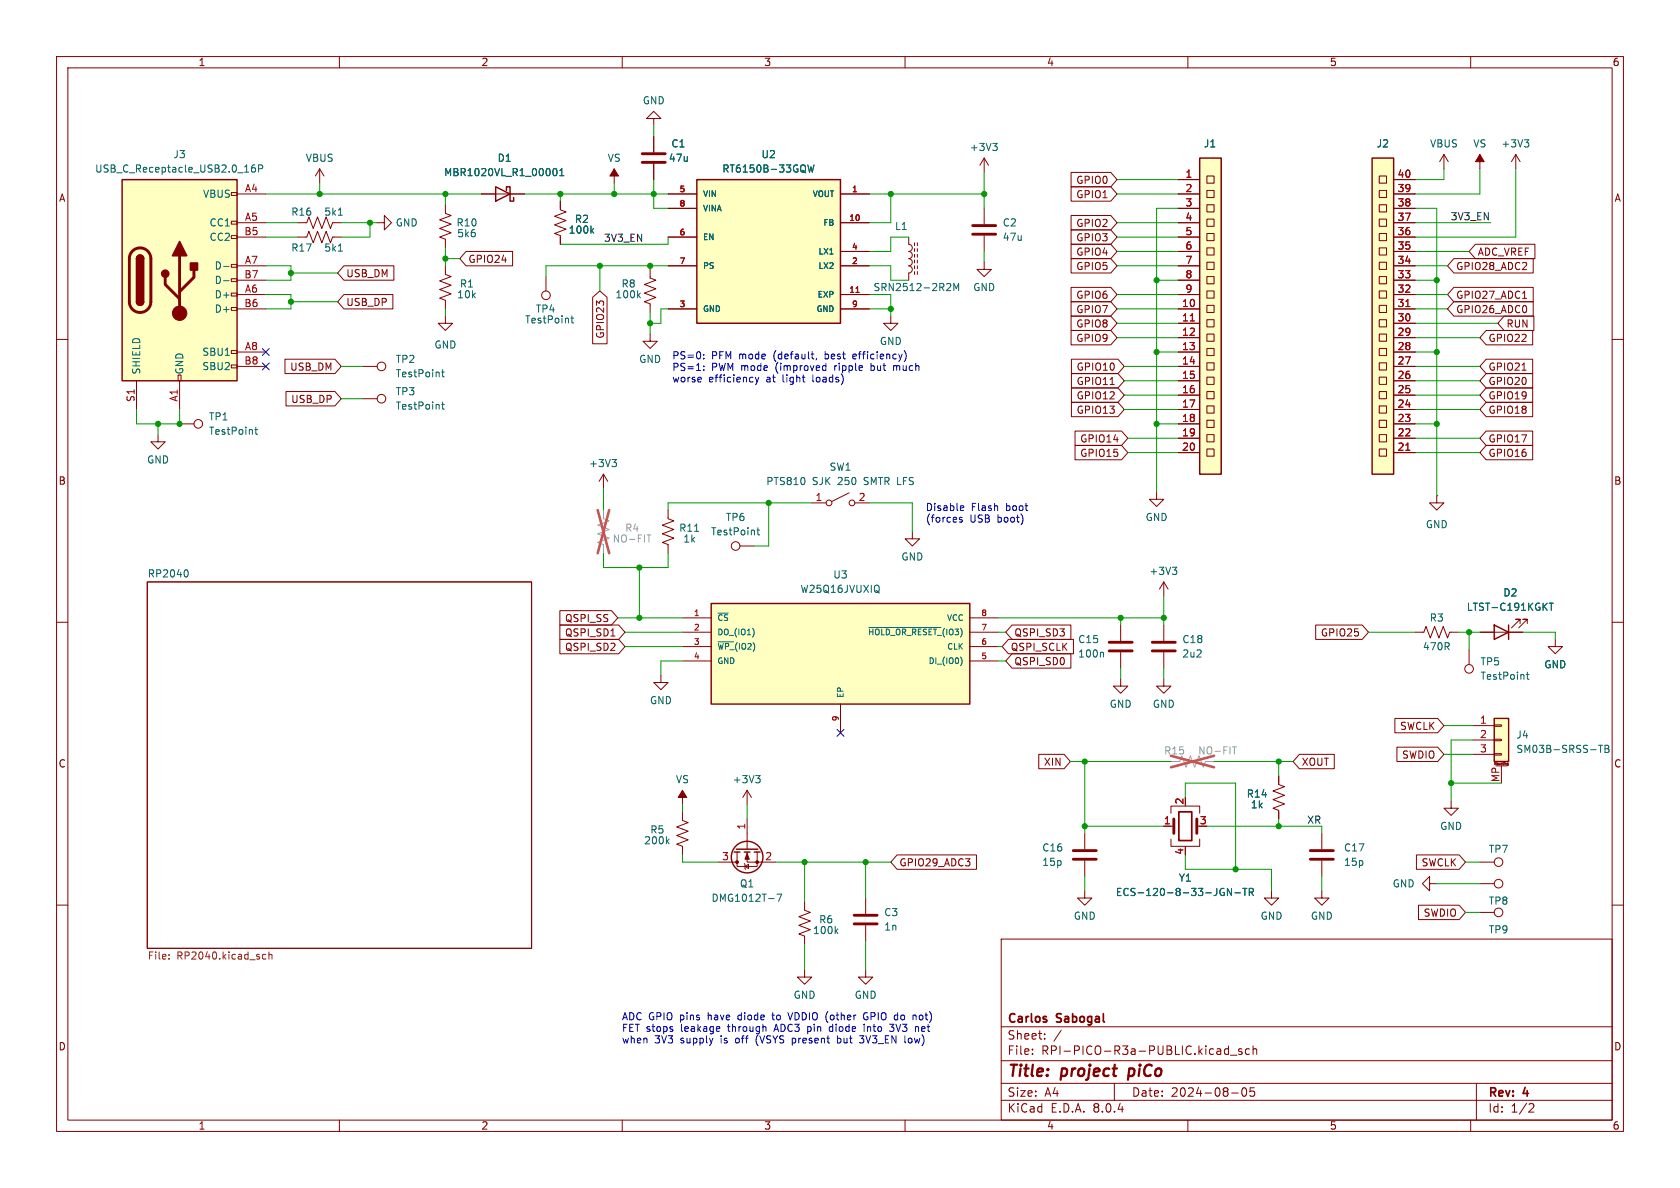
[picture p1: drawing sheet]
<svg xmlns="http://www.w3.org/2000/svg" width="297mm" height="210mm" viewBox="0 0 297 210" stroke-linecap="round" stroke-linejoin="round" font-family="sans-serif">
<g fill="none" stroke="#840000" stroke-width=".18">
<path d="M10 10h277v190h-277zM12 12h273v186h-273zM60 10v2M110 10v2M160 10v2M210 10v2M260 10v2M10 60h2M285 60h2M10 110h2M26 102.9h68v64.7h-68zM205.7 102.9l-.7 1.2"/>
<path d="M205.7 102.9v2.5M205.7 102.9l.8 1.2M261.6 111.8h7.6M268.7 110.2v-.7h-.7h.7l-1.5 1.5M270 110.2v-.7h-.8h.8l-1.5 1.5M285 110h2M132.1 139.7l-.8 1.3M132.1 139.7v2.5M132.1 139.7l.7 1.3M10 160h2M285 160h2M177 166h108v32h-108z"/>
<path d="M60 198v2M110 198v2M160 198v2M177 194.5h108M177 191.5h108M177 187.5h108M177 181.5h108M182.5 186.3v.1M182.5 185.5v.1M184.7 183.6v.1M184.7 182.8v.1M187.6 182.1l-1.3 2"/>
<path d="M197 191.5v3M210 198v2M216.6 186.3h.6M216.6 185.5h.6M217.2 184.9v1.5M217.5 186.5h1.2M217.7 193.2h1.2M219.5 185.5l-.3-.1-.2 .2v.2l.5 .2v.3h-.5M219.7 192.4l.2-.1a.81 .81 0 0 1 .6 .6 .81 .81 0 0 1-.3 .8l-.2 .1a.81 .81 0 0 1-.3-1.4zM220.9 185.5l-.4-.1-.3 .3v.4l.1 .2h.6M221.5 185.5l.2-.1 .4 .1 .1 .9M221.5 184.9v1.5"/>
<path d="M221.7 192.3h-.7v.7l.2-.1h.5l.1 .3-.1 .5-.2 .1-.5-.1M260 198v2M261 191.5v6.5M270.5 195.1l.5 .1 .2 .3-1 1.1h1"/>
</g>
<path d="M199.7 188.9l-.3 2" fill="none" stroke="#840000" stroke-width=".4"/>
<path d="M33 100.7a.79 .79 0 0 1 0 1.3M207.3 100.3h.7l-.4 .5M207.8 100.8l.2 .2v.3l-.2 .2M273.9 106.6h.7M274.2 106.6v1.3M133.6 137.1h.8l-.4 .5M134.1 137.6l.3 .2v.3l-.3 .3" fill="none" stroke="#006464" stroke-width=".18"/>
<path d="M29.9 169.4v.1M29.9 168.8v.1M46.5 169.4l.1 .1h.4M47 168.8l-.4-.1-.1 .1M47.5 168.8l.2-.1 .3 .1 .1 .7M47.5 168.3v1.2" fill="none" stroke="#725600" stroke-width=".18"/>
<path d="M264.2 110.5l2.5 1.3-2.5 1.2zM266.7 110.5v2.5" fill="none" stroke="#840000" stroke-width=".25"/>
<path d="M123.2 31.8h25.4v25.4h-25.4z" fill="#ffffc2"/>
<path d="M87.6 33l2.6 1.3-2.6 1.3zM89.5 33.7v-.7h.7v2.6h.6v-.7M123.2 31.8h25.4v25.4h-25.4z" fill="none" stroke="#840000" stroke-width=".25"/>
<g fill="none" stroke="#840000" stroke-width=".18">
<path d="M52.7 39.4h1.5l.4-1 .8 2 .7-2 .8 2 .8-2 .7 2 .4-1h1.5M78.7 36.2v1.5l1.1 .4-2.1 .8 2.1 .7-2.1 .8 2.1 .7-2.1 .8 1 .4v1.5M85.1 34.3h7.6M118.1 34.3h5.1M118.1 36.8h5.1M148.6 34.3h5.1M148.6 39.4h5.1M174 27.9l-.8 1.3M174 27.9v2.6M174 36.8v2.8M174 27.9l.8 1.3M255.3 27.3l-.8 1.3"/>
<path d="M255.3 27.3v2.5M255.3 27.3l.7 1.3M96.5 48.9v2.5M118.1 47h5.1M118.1 54.6h5.1M118.1 41.9h5.1M148.6 52.1h5.1M148.6 47h5.1M148.6 54.6h5.1M148.6 44.5h5.1M157.5 55.9v1.3h1.2l-1.2 1.2-1.3-1.2h1.3M160.7 45.7a.64 .64 0 0 1 .6 .7 .64 .64 0 0 1-.6 .6 .63 .63 0 0 1 .6 .6 .63 .63 0 0 1-.6 .7v1.2"/>
<path d="M160.7 41.9v1.3a.64 .64 0 0 1 .6 .6 .64 .64 0 0 1-.6 .7 .63 .63 0 0 1 .6 .6 .63 .63 0 0 1-.6 .6M161.7 42.9v.5M161.7 43.9v.6M161.7 45v.5M161.7 46v.5M161.7 47v.5M161.7 48v.5M162.2 42.9v.5M162.2 43.9v.6M162.2 45v.5M162.2 46v.5M162.2 47v.5"/>
<path d="M162.2 48v.5M174 41.7v2.8M118.1 90.2v1.5l1 .4-2 .7 2 .8-2 .8 2 .7-2 .8 1 .4v1.5M130.8 96.5h2.5M204.5 87v1.3h1.2l-1.2 1.2-1.3-1.2h1.3M250.2 111.8h1.5l.4-1.1 .8 2.1 .7-2.1 .8 2.1 .7-2.1 .8 2.1 .4-1h1.5M205.7 146.1h1.8M207 148.3v1.3h5.1v-1.3M207 143.8v-1.3h5.1v1.3M209.5 149.6v.3M142.2 171.5v1.2h1.3l-1.3 1.3-1.2-1.3h1.2M153 171.5v1.2h1.3l-1.3 1.3-1.2-1.3h1.2"/>
<path d="M261.6 161.3h2.6"/>
<circle cx="96.5" cy="52.2" r=".76"/>
<circle cx="130" cy="96.5" r=".76"/>
<circle cx="264.9" cy="161.3" r=".76"/>
</g>
<path d="M151.3 51.7h.6" fill="none" stroke="#a90000" stroke-width=".18"/>
<g fill="none" stroke="#006464" stroke-width=".18">
<path d="M59.8 38h.7M97.8 30l.2-.2a.68 .68 0 0 1 .5 .6 .68 .68 0 0 1-.5 .7l-.2-.3M99 31.1h.7M99 30.2l.3-.4v1.3M142.8 29.2l.3 1.2 .3-.9 .2 .9 .3-1.2M175.5 25.3h.8l-.4 .5M176 25.8l.3 .3v.3l-.3 .2M100.9 56.2h.5M101.1 55.8v1.1l.3 .2M167.5 50.1l.5 .1 .1 .3-.8 .9h.8M168.6 51.4v-1.3l.5 .9 .4-.9v1.3M122.8 93.9h.7"/>
<path d="M133.8 93.7h.5M134 93.3v1.1l.3 .2M216.1 157l.3 .1M216.2 157.8h.2v.4l-.3 .1M217.7 157v1.3l-.7-1.3v1.3M218.3 157.8h1M219.7 157h.7M220.1 157v1.3M220.9 157.7l.6-.1 .1-.1-.1-.3-.6-.2v1.3M221.2 157.7l.4 .6"/>
</g>
<path d="M208.4 143.5h2.3v5.1h-2.3z" fill="none" stroke="#840000" stroke-width=".3"/>
<path d="M172 39.9h4M172 41.4h4M207.5 144.8v2.5M211.6 144.8v2.5" fill="none" stroke="#840000" stroke-width=".51"/>
<path d="M212.1 27.9h3.8v55.9h-3.8z" fill="#ffffc2"/>
<g fill="none" stroke="#840000" stroke-width=".25">
<path d="M212.1 27.9h3.8v55.9h-3.8zM129.8 150.6h1M130.2 150.1h3.8M131.6 150.6h1M133.3 150.6h1.1"/>
<circle cx="132.1" cy="151.5" r="2.79"/>
</g>
<g fill="none" stroke="#840000" stroke-width=".18">
<path d="M56.5 29.8l-.7 1.3M56.5 29.8v2.6M56.5 29.8l.8 1.3M208.3 31.8h3.8M208.3 34.3h3.8M208.3 36.8h3.8M208.3 39.4h3.8M213.4 38.7h1.2v1.3h-1.2zM213.4 36.2h1.2v1.3h-1.2zM213.4 33.7h1.2v1.2h-1.2zM213.4 31.1h1.2v1.3h-1.2zM52.7 41.9h1.5l.4-1 .8 2 .7-2 .8 2 .8-2 .7 2 .4-1h1.5"/>
<path d="M78.7 55.9v1.3h1.3l-1.3 1.2-1.2-1.2h1.2M174 46.4v1.2h1.3l-1.3 1.3-1.3-1.3h1.3M208.3 54.6h3.8M208.3 57.2h3.8M208.3 59.7h3.8M208.3 41.9h3.8M208.3 44.5h3.8M208.3 47h3.8M208.3 49.5h3.8M208.3 52.1h3.8M213.4 59.1h1.2v1.2h-1.2zM213.4 56.5h1.2v1.3h-1.2z"/>
<path d="M213.4 54h1.2v1.2h-1.2zM213.4 51.4h1.2v1.3h-1.2zM213.4 48.9h1.2v1.3h-1.2zM213.4 46.4h1.2v1.2h-1.2zM213.4 43.8h1.2v1.3h-1.2zM213.4 41.3h1.2v1.2h-1.2zM31.7 74.9h2.6M64.1 64.8h2.6M64.1 70.5h2.6M208.3 62.2h3.8M208.3 64.8h3.8M208.3 67.3h3.8"/>
<path d="M208.3 69.9h3.8M208.3 72.4h3.8M208.3 74.9h3.8M208.3 77.5h3.8M213.4 79.4h1.2v1.2h-1.2zM213.4 76.8h1.2v1.3h-1.2zM213.4 74.3h1.2v1.3h-1.2zM213.4 71.8h1.2v1.2h-1.2zM213.4 69.2h1.2v1.3h-1.2zM213.4 66.7h1.2v1.2h-1.2zM213.4 64.1h1.2v1.3h-1.2zM213.4 61.6h1.2v1.3h-1.2z"/>
<path d="M208.3 80h3.8M120.6 139.7v2.5M120.6 143.5v1.5l1.1 .4-2.1 .8 2.1 .7-2.1 .8 2.1 .8-2.1 .7 1 .4v1.5M127 152.4h3.3M130.3 150.6v2.6h3.6v-2.6M131.6 152.7l.1 .1v.7l.1 .2M131.7 153.2l.6-.4v.7zM132.1 150.6v1.8h5.1M132.1 144.8v5.3"/>
<circle cx="35.1" cy="74.9" r=".76"/>
<circle cx="67.4" cy="64.8" r=".76"/>
<circle cx="67.4" cy="70.5" r=".76"/>
</g>
<path d="M210.4 56.7h.8" fill="none" stroke="#a90000" stroke-width=".18"/>
<path d="M59.8 44.4h.7M45 75.9h.5M45.2 75.5v1.1l.3 .2M78.1 71.5h.4M78.1 65.8h.4M78.2 65.3v1.1l.3 .2M78.2 71.1v1.1l.3 .1M117.9 148.7l.4 .5M118.3 148.3l-.5 .5M137.3 158.1h.9l-.6 1.2" fill="none" stroke="#006464" stroke-width=".18"/>
<g fill="#840000" stroke="#840000" stroke-width=".18">
<path d="M120.6 139.7l.8 1.3h-1.5z"/>
<path d="M132.1 150.9l.4 1h-.8z"/>
<circle cx="133.9" cy="152.4" r=".25"/>
<circle cx="130.3" cy="152.4" r=".25"/>
</g>
<path d="M242.6 27.9h3.8v55.9h-3.8z" fill="#ffffc2"/>
<path d="M242.6 27.9h3.8v55.9h-3.8z" fill="none" stroke="#840000" stroke-width=".25"/>
<g fill="none" stroke="#840000" stroke-width=".18">
<path d="M243.8 38.7h1.3v1.3h-1.3zM243.8 36.2h1.3v1.3h-1.3zM243.8 33.7h1.3v1.2h-1.3zM243.8 31.1h1.3v1.3h-1.3zM246.4 39.4h3.8M246.4 36.8h3.8M246.4 34.3h3.8M246.4 31.8h3.8M261.6 27.3v2.5M268 27.3l-.8 1.3M268 27.3v2.5M268 27.3l.7 1.3"/>
<path d="M243.8 59.1h1.3v1.2h-1.3zM243.8 56.5h1.3v1.3h-1.3zM243.8 54h1.3v1.2h-1.3zM243.8 51.4h1.3v1.3h-1.3zM243.8 48.9h1.3v1.3h-1.3zM243.8 46.4h1.3v1.2h-1.3zM243.8 43.8h1.3v1.3h-1.3zM243.8 41.3h1.3v1.2h-1.3zM246.4 59.7h3.8M246.4 57.2h3.8M246.4 54.6h3.8M246.4 52.1h3.8"/>
<path d="M246.4 49.5h3.8M246.4 47h3.8M246.4 44.5h3.8M246.4 41.9h3.8M243.8 79.4h1.3v1.2h-1.3zM243.8 76.8h1.3v1.3h-1.3zM243.8 74.3h1.3v1.3h-1.3zM243.8 71.8h1.3v1.2h-1.3zM243.8 69.2h1.3v1.3h-1.3zM243.8 66.7h1.3v1.2h-1.3zM243.8 64.1h1.3v1.3h-1.3zM243.8 61.6h1.3v1.3h-1.3z"/>
<path d="M246.4 77.5h3.8M246.4 74.9h3.8M246.4 72.4h3.8M246.4 69.9h3.8M246.4 67.3h3.8M246.4 64.8h3.8M246.4 62.2h3.8M106.7 83.8l-.8 1.3M106.7 83.8v2.6M106.7 83.8l.7 1.3M143.5 88.9h2.5M150.1 87.1l-3 1.5"/>
<path d="M151.1 88.9h2.6M161.3 94v1.3h1.3l-1.3 1.2-1.3-1.2h1.3M246.4 80h3.8M226.1 137.2v1.5l1 .4-2.1 .7 2.1 .8-2.1 .8 2.1 .7-2.1 .8 1.1 .4v1.5M261.6 156.2h2.6"/>
<circle cx="146.6" cy="88.9" r=".51"/>
<circle cx="150.6" cy="88.9" r=".51"/>
<circle cx="264.9" cy="156.2" r=".76"/>
</g>
<path d="M248.5 54.2h.8M248.5 79.6h.8" fill="none" stroke="#a90000" stroke-width=".18"/>
<path d="M269.5 24.7h.8l-.5 .5M270 25.2l.3 .2v.3l-.3 .3M108.2 81.2h.8l-.4 .5M108.7 81.7l.3 .3v.3l-.3 .2" fill="none" stroke="#006464" stroke-width=".18"/>
<path d="M106.7 90.2v1.5l1 .4-2 .7 2 .8-2 .8 2 .7-2 .8 1 .4v1.5M207 134.6h1.5l.4-1 .8 2 .7-2 .8 2 .8-2 .7 2 .4-1h1.5" fill="none" stroke="#a1a1a1" stroke-width=".18"/>
<path d="M114.4 94.6h.7M114.7 94.6v1.2M217.9 132h.7M218.2 132v1.3" fill="none" stroke="#989898" stroke-width=".18"/>
<path d="M105.7 90.2l2 7.6M107.7 90.2l-2 7.6M207 133.6l7.6 2M214.6 133.6l-7.6 2" fill="none" stroke="#e65255" stroke-width=".46"/>
<path d="M261.6 27.3l.8 1.3h-1.5z" fill="#840000" stroke="#840000" stroke-width=".18"/>
<path d="M21.6 31.8h20.3v35.5h-20.3z" fill="#ffffc2"/>
<g fill="none" stroke="#840000" stroke-width=".18">
<path d="M40.9 39.1h1v.5h-1zM40.9 34h1v.5h-1zM41.9 34.3h5.1M41.9 39.4h5.1M66.7 39.4h1.2v-1.3l1.3 1.3-1.3 1.2v-1.2M108.6 29.8v2.6M115.6 21h1.2l-1.2-1.3-1.3 1.3h1.3v1.2M115.6 24.1v2.8M115.6 29v2.8M40.9 54.4h1v.5h-1zM40.9 51.8h1v.5h-1zM40.9 49.3h1v.5h-1z"/>
<path d="M40.9 46.7h1v.5h-1zM40.9 41.7h1v.5h-1zM41.9 52.1h5.1M41.9 47h5.1M41.9 41.9h5.1M41.9 54.6h5.1M41.9 49.5h5.1M78.7 47v1.5l1.1 .4-2.1 .8 2.1 .7-2.1 .8 2.1 .7-2.1 .8 1 .4v1.5M114.9 47.6v1.5l1.1 .4-2.1 .8 2.1 .8-2.1 .7 2.1 .8-2.1 .7 1 .4v1.5M114.9 59.1v1.2h1.3l-1.3 1.3-1.2-1.3h1.2M24.1 67.3v5.1M27.9 76.8v1.3h1.3l-1.3 1.3-1.2-1.3h1.2"/>
<path d="M31.5 66.3h.5v1h-.5zM31.7 67.3v5.1M40.9 64.5h1v.5h-1zM40.9 62h1v.5h-1zM41.9 62.2h5.1M41.9 64.8h5.1M142.2 159.4v1.5l1.1 .4-2.1 .8 2.1 .7-2.1 .8 2.1 .7-2.1 .8 1 .4v1.5M153 158.8v2.7M224.8 157.5v1.3h1.3l-1.3 1.2-1.3-1.2h1.3M233.7 157.5v1.3h1.2l-1.2 1.2-1.3-1.2h1.3M233.7 147.3v2.8M233.7 152.1v2.8"/>
<path d="M153 163.6v2.8"/>
</g>
<path d="M21.6 31.8h20.3v35.5h-20.3zM24.1 53.3a.64 .64 0 0 0 .7 .7 .64 .64 0 0 0 .6-.7M24.1 45.7a.64 .64 0 0 1 .7-.6 .64 .64 0 0 1 .6 .6" fill="none" stroke="#840000" stroke-width=".25"/>
<path d="M113.5 27.2h4.1M113.5 28.7h4.1M23.4 44.4a1.9 1.9 0 0 1 2.1-.4 1.9 1.9 0 0 1 1.2 1.7v7.6a1.91 1.91 0 0 1-1.9 1.9 1.91 1.91 0 0 1-1.9-1.9v-7.7l.1-.7zM29.2 49v1.3l2.5 2.5M31.7 45.2v10.2M34.3 47.8v1.2l-2.6 2.6M231.6 151.9h4.1M231.6 150.4h4.1M151 163.3h4.1M151 161.8h4.1" fill="none" stroke="#840000" stroke-width=".51"/>
<g fill="#840000" stroke="#840000" stroke-width=".25">
<path d="M24.1 53.3h1.3a.64 .64 0 0 1-.6 .7 .64 .64 0 0 1-.7-.7z"/>
<path d="M24.1 45.7h1.3v7.6h-1.3z"/>
<path d="M24.3 45.3a.64 .64 0 0 1 .7-.2 .64 .64 0 0 1 .4 .6h-1.3z"/>
<path d="M31.7 42.7l1.3 2.5h-2.5z"/>
<path d="M33.7 46.5h1.2v1.3h-1.2z"/>
<circle cx="29.2" cy="48.4" r=".63"/>
</g>
<g fill="#840000" stroke="#840000" stroke-width=".18">
<path d="M108.6 29.8l.7 1.3h-1.5z"/>
<circle cx="31.7" cy="55.4" r="1.27"/>
</g>
<path d="M45.1 29.2h-.4a.86 .86 0 0 0 0 1.2l.4-.1 .1-.4-.3-.3-.3 .1-.2 .2M45.7 29.8h.6l.1-.2v-.3l-.7-.1v1.2M39.5 47.1h1M39.5 49.6h1M112.8 52.2l.4 .4M113.2 51.8l-.5 .5M147.8 164.6l.3 .4M148.1 164.2l-.4 .5" fill="none" stroke="#006464" stroke-width=".18"/>
<path d="M125.7 106.7h45.7v17.8h-45.7z" fill="#ffffc2"/>
<path d="M125.7 106.7h45.7v17.8h-45.7z" fill="none" stroke="#840000" stroke-width=".25"/>
<g fill="none" stroke="#840000" stroke-width=".18">
<path d="M99.1 35.6v1.5l1 .4-2.1 .7 2.1 .8-2.1 .8 2.1 .7-2.1 .8 1.1 .4v1.5M254 87.6v1.3h1.3l-1.3 1.3-1.3-1.3h1.3M254 87.6h.1M116.8 119.4v1.3h1.3l-1.3 1.2-1.2-1.2h1.2M120.6 109.2h5.1M120.6 111.8h5.1M120.6 114.3h5.1M120.6 116.8h5.1M171.4 109.2h5.1M171.4 111.8h5.1M171.4 114.3h5.1M171.4 116.8h5.1"/>
<path d="M198.1 110.5v2.8M198.1 115.3v2.8M205.7 110.5v2.8M205.7 115.3v2.8M259.7 114.9v2.6M148.6 124.5v5M198.1 120v1.3h1.3l-1.3 1.3-1.3-1.3h1.3M205.7 120v1.3h1.3l-1.3 1.3-1.2-1.3h1.2M191.8 157.5v1.3h1.2l-1.2 1.2-1.3-1.2h1.3M191.8 147.3v2.8M191.8 152.1v2.8M252.7 156.2v-1.3l-1.2 1.3 1.2 1.3v-1.3h1.3"/>
<path d="M256.5 141.6v1.3h1.3l-1.3 1.2-1.2-1.2h1.2M261.6 152.4h2.6"/>
<circle cx="259.7" cy="118.2" r=".76"/>
<circle cx="264.9" cy="152.4" r=".76"/>
</g>
<path d="M104.6 40.7l.4 .5M105 40.4l-.5 .5M126.9 108.4h1.8M126.9 113.5h2.8M133.2 111.4l.1 .3-.1 .6M153.6 110.9h12.8M155.2 103.5a.9 .9 0 0 1 0 1.2l.3 .1M169.9 116.2a1.19 1.19 0 0 1 0 1.4M194.9 115.3l.2 .2v.6M269.8 119.2h.5M270 118.8v1.1l.3 .2" fill="none" stroke="#006464" stroke-width=".18"/>
<path d="M196.1 115.1h4.1M196.1 113.5h4.1M203.7 115.1h4.1M203.7 113.5h4.1M189.7 151.9h4.1M189.7 150.4h4.1" fill="none" stroke="#840000" stroke-width=".51"/>
<path d="M264.2 127h2.5v7.6h-2.5z" fill="#ffffc2"/>
<g fill="none" stroke="#840000" stroke-width=".18">
<path d="M85.1 34.3h2.5M90.2 34.3h2.5M99.1 35.6v1.2M115.6 24.1v2.8M115.6 29v2.8M118.1 34.3h5.1M118.1 36.8h5.1M148.6 34.3h5.1M148.6 39.4h5.1M189.4 30.5h7l1.1 1.3-1.1 1.2h-7zM189.4 38.1h7l1.1 1.3-1.1 1.2h-7zM189.4 33h7l1.1 1.3-1.1 1.3h-7z"/>
<path d="M208.3 34.3h3.8M208.3 39.4h3.8M208.3 36.8h3.8M208.3 31.8h3.8M246.4 34.3h3.8M246.4 39.4h3.8M246.4 36.8h3.8M246.4 31.8h3.8M60.8 47h8.8v2.5h-8.8l-1.1-1.2zM60.8 52.1h8.7v2.5h-8.7l-1.1-1.3zM82.4 44.4h8.2v2.6h-8.2l-1.1-1.3zM99.1 41.9v1.3"/>
<path d="M104.8 52.5l1.2-1.1 1.3 1.1v8.3h-2.5zM118.1 47h5.1M118.1 54.6h5.1M118.1 41.9h5.1M148.6 52.1h5.1M148.6 47h5.1M148.6 54.6h5.1M148.6 44.5h5.1M189.4 45.7h7l1.1 1.3-1.1 1.3h-7zM189.4 40.6h7l1.1 1.3-1.1 1.3h-7zM189.4 50.8h7l1.1 1.3-1.1 1.2h-7zM189.4 43.2h7l1.1 1.3-1.1 1.2h-7z"/>
<path d="M189.4 55.9h7l1.1 1.3-1.1 1.2h-7zM189.4 53.3h7l1.1 1.3-1.1 1.3h-7zM189.4 58.4h7l1.1 1.3-1.1 1.3h-7zM208.3 52.1h3.8M208.3 47h3.8M208.3 54.6h3.8M208.3 44.5h3.8M208.3 41.9h3.8M208.3 57.2h3.8M208.3 59.7h3.8M208.3 49.5h3.8M246.4 52.1h3.8"/>
<path d="M246.4 47h3.8M246.4 54.6h3.8M246.4 44.5h3.8M246.4 41.9h3.8M246.4 57.2h3.8M246.4 59.7h3.8M246.4 49.5h3.8M257 45.7h14.1v2.6h-14.1l-1.1-1.3zM257 50.8h14.1v2.5h-14.1l-1.1-1.2zM257 53.3h14.1v2.6h-14.1l-1.1-1.3zM260.8 43.2h10.6v2.5h-10.6l-1.1-1.2zM262.7 58.4h8.3v2.6h-8.3l-1.1-1.3z"/>
<path d="M265.9 55.9h5.3v2.5h-5.3l-1.1-1.2zM269.2 52.7h.7M50.4 63.5h8.8l1.1 1.3-1.1 1.2h-8.8zM50.6 69.2h8.6l1.1 1.3-1.1 1.3h-8.6zM189.4 71.1h8.2l1.2 1.3-1.2 1.3h-8.2zM189.4 63.5h8.2l1.2 1.3-1.2 1.2h-8.2zM189.4 66h8.2l1.2 1.3-1.2 1.3h-8.2zM189.4 68.6h8.2l1.2 1.3-1.2 1.2h-8.2zM190.1 76.2h8.2l1.1 1.3-1.1 1.2h-8.2zM190.1 78.7h8.2l1.1 1.3-1.1 1.3h-8.2zM196.3 68h.7M208.3 62.2h3.8"/>
<path d="M208.3 64.8h3.8M208.3 67.3h3.8M208.3 69.9h3.8M208.3 72.4h3.8M208.3 74.9h3.8M208.3 77.5h3.8M246.4 62.2h3.8M246.4 64.8h3.8M246.4 67.3h3.8M246.4 69.9h3.8M246.4 72.4h3.8M246.4 74.9h3.8"/>
<path d="M246.4 77.5h3.8M262.7 78.7h8.3v2.6h-8.3l-1.1-1.3zM262.7 76.2h8.3v2.5h-8.3l-1.1-1.2zM262.7 71.1h8.3v2.6h-8.3l-1.1-1.3zM262.7 63.5h8.3v2.5h-8.3l-1.1-1.2zM262.7 66h8.3v2.6h-8.3l-1.1-1.3zM262.7 68.6h8.3v2.5h-8.3l-1.1-1.2zM269.1 65.4h.7M208.3 80h3.8M246.4 80h3.8M99 107.9h9.1l1.1 1.3-1.1 1.3h-9.1zM99 110.5h10.4l1.1 1.3-1.1 1.2h-10.4z"/>
<path d="M99 113h10.4l1.1 1.3-1.1 1.3h-10.4zM108 112.4h.7M178.3 113h11.5v2.6h-11.5l-1.1-1.3zM178.9 110.5h10.4v2.5h-10.4l-1.1-1.2zM178.9 115.6h10.4v2.5h-10.4l-1.1-1.3zM232.6 110.5h8.2l1.1 1.3-1.1 1.2h-8.2zM261.6 111.8h2.6M266.7 111.8h2.5M275 113v1.3h1.2l-1.2 1.3-1.3-1.3h1.3M183.6 133.3h4.5l1.1 1.3-1.1 1.3h-4.5zM226.1 137.2v1.2M229.7 133.3h6.2v2.6h-6.2l-1.1-1.3z"/>
<path d="M246.6 127h7.6l1.1 1.3-1.1 1.2h-7.6zM247 132.1h7.2l1.1 1.3-1.1 1.2h-7.2zM260.3 128.3h3.9M260.3 130.8h3.9M260.3 133.4h3.9M264.2 133.2h1.2v.3h-1.2zM264.2 130.7h1.2v.2h-1.2zM264.2 128.1h1.2v.3h-1.2zM264.2 135.2v-.4l.2 .3 .1-.3v.4M264.4 135.4h2M265.4 135.4v3M265.7 134.8v.3"/>
<path d="M265.9 134.8h.1M266.5 135.1v.1M266.5 135v.1M266.5 134.9h.1v.3l-.1 .1M266.5 135.2h.1M266.5 134.9v.1M158.6 151.1h14v2.6h-14l-1.1-1.3zM205.7 146.1h1.3M226.1 143.5v1.3M250.4 151.1h7.6l1.1 1.3-1.1 1.3h-7.6zM250.8 160h7.2l1.1 1.3-1.1 1.3h-7.2z"/>
</g>
<path d="M264.2 127h2.5v7.6h-2.5z" fill="none" stroke="#840000" stroke-width=".25"/>
<g fill="none" stroke="#006464" stroke-width=".18">
<path d="M97.8 30l.2-.2a.68 .68 0 0 1 .5 .6 .68 .68 0 0 1-.5 .7l-.2-.3M99 31.1h.7M99 30.2l.3-.4v1.3M142.8 29.2l.3 1.2 .3-.9 .2 .9 .3-1.2M104.6 40.7l.4 .5M105 40.4l-.5 .5M273.9 106.6h.7M274.2 106.6v1.3M282.6 131.7h.7M283 131.7v1.3M283.7 131.7h.5l.2 .3-.2 .3 .2 .2 .1 .3-.3 .2h-.5zM283.7 132.3h.5"/>
<path d="M216.1 157l.3 .1M216.2 157.8h.2v.4l-.3 .1M217.7 157v1.3l-.7-1.3v1.3M218.3 157.8h1M219.7 157h.7M220.1 157v1.3M220.9 157.7l.6-.1 .1-.1-.1-.3-.6-.2v1.3M221.2 157.7l.4 .6"/>
</g>
<g fill="none" stroke="#0000c2" stroke-width=".18">
<path d="M124.4 63.3v.1M124.4 62.7v.1M124.4 64.7v.1M124.4 65.4v.1M133.5 66.7l.3 .8M133.8 67.5l-.3 .5M134.1 66.7l-.3 .8M143.4 62.6h.5M143.8 63.4h.1M144.4 63.4l-.2 .2M145.6 64.6l.4 .1M146 64.2v1.3"/>
<path d="M146 65.4l-.4 .1M151 62.6l-.2 .2v.5l.2 .1M151.4 62.9l-.6 .1M154 64.2v1.3M154 65.4l.1 .1M154.1 64.6l-.1 .1M158 64.6v.9M158.3 64.6l-.3 .2M159.9 62.1a1.49 1.49 0 0 1 0 1.8M170 89.4l.3 .1 .1 .2-.6 .1M170.1 91.5l-.3-.1-.2 .2 .1 .2 .4 .1v.3h-.5M170.3 90.2l-.3 .1"/>
<path d="M136.4 179.4h.5M136.6 179l.1 1.2M139.3 179l.4 1.3M153.2 179.7h.2M153.4 179.1a.59 .59 0 0 0-.8 .5 .59 .59 0 0 0 .8 .6M162.6 179.6v.6M127.2 181.5l.1 .3-.7 .1M133.7 183.5v.5l.1 .5M140.1 184.3l.3 .1M140.4 183.5l-.3 .1M142.8 181.5v1.3M142.8 182.3h.1"/>
<path d="M142.9 181.5h-.1M147.1 181.5h-.4l-.1 .2 .1 .5 .4 .1M148.1 183.6l.3-.1 .2 .1M148.1 183.1v1.3M148.6 184.3l-.2 .1-.3-.1M151.9 183.1h.8l-.4 .5h.3l.1 .2M152.7 184.1l-.2 .3h-.4M152.8 181.1v.1M152.8 181.5v.8M158 182.1l-.2 .2-.6-.1M158 181.1l-.4 .4 .3 .1 .1 .2M161 183.5l-.3 .1-.1 .2v.5l.4 .1"/>
<path d="M162.2 181.5l.2 .2v.6"/>
</g>
<g fill="none" stroke="#009600" stroke-width=".18">
<path d="M47 34.3h38.1M47 39.4h5.7M56.5 32.4v1.9M60.3 39.4h6.4M65.4 39.4v2.5h-5.1M78.7 34.3v1.9M92.7 34.3h25.4M99.1 34.3v1.3M108.6 32.4v1.9M115.6 31.8v5h2.5M115.6 22.2v1.9M153.7 34.3h20.3"/>
<path d="M157.5 34.3v5.1h-3.8M174 30.5v6.3M197.5 34.3h10.8M197.5 39.4h10.8M197.5 31.8h10.8M208.3 36.8h-3.8v50.2M250.2 39.4h13.3M250.2 36.8h3.8v50.8M255.3 29.8v2h-5.1M261.6 29.8v4.5h-11.4M268 29.8v12.1h-17.8M47 47h4.4v2.5h-4.4"/>
<path d="M47 52.1h4.4v2.5h-4.4M47 41.9h5.7M51.4 48.3h8.3M51.4 53.3h8.3M78.7 43.8v3.2M78.7 54.6v1.3M78.7 45.7h2.6M106 47v4.4M114.9 47v.6M114.9 55.2v3.9M118.1 54.6h-1.3v2.6h-1.9M118.1 41.9v1.3h-19"/>
<path d="M118.1 47h-21.6v1.9M153.7 54.6h3.8M153.7 47h3.8v2.5h3.2M153.7 52.1h3.8v3.8M160.7 41.9h-3.2v2.6h-3.8M174 44.5v1.9M197.5 57.2h10.8M197.5 41.9h10.8M197.5 54.6h10.8M197.5 44.5h10.8M197.5 47h10.8M197.5 52.1h10.8"/>
<path d="M197.5 59.7h10.8M204.5 49.5h3.8M250.2 57.2h14.6M250.2 54.6h5.7M250.2 44.5h9.5M250.2 47h5.7M250.2 49.5h3.8M250.2 52.1h5.7M250.2 59.7h11.4M24.1 72.4v2.5h7.6v-2.5M27.9 74.9v1.9M60.3 64.8h3.8"/>
<path d="M60.3 70.5h3.8M198.8 64.8h9.5M198.8 67.3h9.5M198.8 69.9h9.5M198.8 72.4h9.5M199.4 77.5h8.9M204.5 62.2h3.8M204.5 74.9h3.8M250.2 64.8h11.4M250.2 67.3h11.4M250.2 77.5h11.4M250.2 62.2h3.8"/>
<path d="M250.2 69.9h11.4M250.2 74.9h3.8M250.2 72.4h11.4M106.7 97.8v2.5h11.4v-2.5M106.7 86.4v3.8M135.9 88.9v7.6h-2.6M143.5 88.9h-25.4v1.3M153.7 88.9h7.6v5.1M199.4 80h8.9M250.2 80h11.4M109.2 109.2h11.4M110.5 111.8h10.1"/>
<path d="M110.5 114.3h10.1M113 100.3v8.9M120.6 116.8h-3.8v2.6M176.5 111.8h1.3M176.5 114.3h.7M176.5 109.2h29.2M176.5 116.8h1.3M198.1 109.2v1.3M198.1 118.1v1.9M205.7 105.4v5.1M205.7 118.1v1.9M241.9 111.8h8.3"/>
<path d="M257.8 111.8h3.8M259.7 111.8v3.1M269.2 111.8h5.8v1.2M189.2 134.6h17.8M191.8 134.6v12.7M214.6 134.6h14M226.1 134.6v2.6M255.3 133.4h5M255.3 128.3h5M256.5 138.4h8.9M260.3 130.8h-3.8v10.8M120.6 151.1v1.3h6.4"/>
<path d="M120.6 142.2v1.3M132.1 142.2v2.6M137.2 152.4h20.3M142.2 152.4v7M153 152.4v6.4M191.8 154.9v2.6M191.8 146.1h13.9M209.5 141v-2.6h8.9v15.3M209.5 151.1v2.6h15.3v3.8M213.4 146.1h20.3v1.2M226.1 144.8v1.3M233.7 154.9v2.6"/>
<path d="M254 156.2h7.6M259.1 152.4h2.5M142.2 167v4.5M153 166.4v5.1M259.1 161.3h2.5"/>
</g>
<path d="M46.4 61.6l1.2 1.2M46.4 64.2l1.2 1.2M47.6 61.6l-1.2 1.2M47.6 64.2l-1.2 1.2M148 128.9l1.2 1.2M149.2 128.9l-1.2 1.2" fill="none" stroke="#000084" stroke-width=".18"/>
<path d="M151.3 51.7h.6M210.4 56.7h.8M248.5 54.2h.8M248.5 79.6h.8" fill="none" stroke="#a90000" stroke-width=".18"/>
<g fill="#009600" stroke="#009600" stroke-width=".18">
<circle cx="157.5" cy="54.6" r=".46"/>
<circle cx="157.5" cy="34.3" r=".46"/>
<circle cx="174" cy="34.3" r=".46"/>
<circle cx="56.5" cy="34.3" r=".46"/>
<circle cx="27.9" cy="74.9" r=".46"/>
<circle cx="31.7" cy="74.9" r=".46"/>
<circle cx="51.4" cy="53.3" r=".46"/>
<circle cx="114.9" cy="47" r=".46"/>
<circle cx="108.6" cy="34.3" r=".46"/>
<circle cx="115.6" cy="34.3" r=".46"/>
<circle cx="106" cy="47" r=".46"/>
<circle cx="99.1" cy="34.3" r=".46"/>
<circle cx="142.2" cy="152.4" r=".46"/>
<circle cx="153" cy="152.4" r=".46"/>
<circle cx="135.9" cy="88.9" r=".46"/>
<circle cx="113" cy="100.3" r=".46"/>
<circle cx="114.9" cy="57.2" r=".46"/>
<circle cx="113" cy="109.2" r=".46"/>
<circle cx="78.7" cy="45.7" r=".46"/>
<circle cx="51.4" cy="48.3" r=".46"/>
<circle cx="78.7" cy="34.3" r=".46"/>
<circle cx="65.4" cy="39.4" r=".46"/>
<circle cx="218.4" cy="153.7" r=".46"/>
<circle cx="191.8" cy="134.6" r=".46"/>
<circle cx="191.8" cy="146.1" r=".46"/>
<circle cx="254" cy="74.9" r=".46"/>
<circle cx="198.1" cy="109.2" r=".46"/>
<circle cx="254" cy="62.2" r=".46"/>
<circle cx="256.5" cy="138.4" r=".46"/>
<circle cx="259.7" cy="111.8" r=".46"/>
<circle cx="205.7" cy="109.2" r=".46"/>
<circle cx="254" cy="49.5" r=".46"/>
<circle cx="204.5" cy="49.5" r=".46"/>
<circle cx="204.5" cy="74.9" r=".46"/>
<circle cx="204.5" cy="62.2" r=".46"/>
<circle cx="226.1" cy="146.1" r=".46"/>
<circle cx="226.1" cy="134.6" r=".46"/>
</g>
<g font-size="2.8" fill="#840000">
<text x="178" y="190.9">Title:</text>
<text x="187.7" y="190.9">project</text>
<text x="200.4" y="190.9">piCo</text>
</g>
<g font-size="2.1" fill="#840000">
<text x="178" y="184">Sheet:</text>
<text x="178" y="181.2">Carlos</text>
<text x="186.9" y="181.2">Sabogal</text>
<text x="178" y="186.7">File:</text>
<text x="184.1" y="186.7">RPI-PICO-R3a-PUBLIC.kicad_sch</text>
<text x="178" y="196.9">KiCad</text>
<text x="178" y="194.1">Size:</text>
<text x="184.7" y="194.1">A4</text>
<text x="185.7" y="196.9">E.D.A.</text>
<text x="193.3" y="196.9">8.0.4</text>
<text x="200" y="194.1">Date:</text>
<text x="207" y="194.1">2024-08-05</text>
<text x="263" y="194.3">Rev:</text>
<text x="263" y="196.9">Id:</text>
<text x="267.1" y="196.9">1/2</text>
<text x="269.4" y="194.3">4</text>
</g>
<g font-size="1.8" fill="#840000">
<text x="35" y="11.9">1</text>
<text x="85" y="11.9">2</text>
<text x="135" y="11.9">3</text>
<text x="185" y="11.9">4</text>
<text x="235" y="11.9">5</text>
<text x="285" y="11.9">6</text>
<text x="10.3" y="35.9">A</text>
<text x="190.2" y="32.7">GPIO0</text>
<text x="190.2" y="35.2">GPIO1</text>
<text x="285.3" y="35.9">A</text>
<text x="190.2" y="40.3">GPIO2</text>
<text x="82.7" y="46.7">GPIO24</text>
<text x="190.2" y="47.9">GPIO5</text>
<text x="190.2" y="42.9">GPIO3</text>
<text x="190.2" y="45.4">GPIO4</text>
<text x="257.3" y="47.9">GPIO28_ADC2</text>
<text x="261.1" y="45.4">ADC_VREF</text>
<text x="61.1" y="49.2">USB_DM</text>
<text x="190.2" y="53">GPIO6</text>
<text x="257.3" y="53">GPIO27_ADC1</text>
<text x="61.1" y="54.3">USB_DP</text>
<text x="107" y="60" transform="rotate(-90 107 60)">GPIO23</text>
<text x="190.2" y="58.1">GPIO8</text>
<text x="190.2" y="55.6">GPIO7</text>
<text x="257.3" y="55.6">GPIO26_ADC0</text>
<text x="266.2" y="58.1">RUN</text>
<text x="51.2" y="65.7">USB_DM</text>
<text x="190.2" y="60.6">GPIO9</text>
<text x="190.2" y="65.7">GPIO10</text>
<text x="263.1" y="65.7">GPIO21</text>
<text x="263.1" y="60.6">GPIO22</text>
<text x="51.4" y="71.4">USB_DP</text>
<text x="190.2" y="68.3">GPIO11</text>
<text x="190.2" y="70.8">GPIO12</text>
<text x="263.1" y="68.3">GPIO20</text>
<text x="263.1" y="70.8">GPIO19</text>
<text x="190.2" y="73.3">GPIO13</text>
<text x="263.1" y="73.3">GPIO18</text>
<text x="190.9" y="78.4">GPIO14</text>
<text x="190.9" y="81">GPIO15</text>
<text x="263.1" y="81">GPIO16</text>
<text x="263.1" y="78.4">GPIO17</text>
<text x="10.3" y="85.9">B</text>
<text x="285.3" y="85.9">B</text>
<text x="99.8" y="110.2">QSPI_SS</text>
<text x="99.8" y="112.7">QSPI_SD1</text>
<text x="179.2" y="112.7">QSPI_SD3</text>
<text x="233.4" y="112.7">GPIO25</text>
<text x="99.8" y="115.3">QSPI_SD2</text>
<text x="178.6" y="115.3">QSPI_SCLK</text>
<text x="179.2" y="117.8">QSPI_SD0</text>
<text x="247.4" y="129.2">SWCLK</text>
<text x="10.3" y="135.9">C</text>
<text x="184.5" y="135.6">XIN</text>
<text x="230" y="135.6">XOUT</text>
<text x="247.8" y="134.3">SWDIO</text>
<text x="285.3" y="135.9">C</text>
<text x="158.9" y="153.4">GPIO29_ADC3</text>
<text x="251.2" y="153.4">SWCLK</text>
<text x="251.6" y="162.2">SWDIO</text>
<text x="10.3" y="185.9">D</text>
<text x="285.3" y="185.9">D</text>
<text x="35" y="199.9">1</text>
<text x="85" y="199.9">2</text>
<text x="135" y="199.9">3</text>
<text x="185" y="199.9">4</text>
<text x="235" y="199.9">5</text>
<text x="285" y="199.9">6</text>
</g>
<g font-size="1.8" fill="#006464">
<text x="113.5" y="18.6">GND</text>
<text x="30.6" y="28.2">J3</text>
<text x="54" y="28.8">VBUS</text>
<text x="87.9" y="28.8">D1</text>
<text x="107.3" y="28.8">VS</text>
<text x="118.1" y="28.8">47u</text>
<text x="118.6" y="26.3">C1</text>
<text x="134.5" y="28.2">U2</text>
<text x="171.3" y="26.9">+3V3</text>
<text x="212.7" y="26.3">J1</text>
<text x="243.3" y="26.3">J2</text>
<text x="252.7" y="26.3">VBUS</text>
<text x="260.4" y="26.3">VS</text>
<text x="265.3" y="26.3">+3V3</text>
<text x="16.7" y="30.7">USB_C_Receptacle_USB2.0_16P</text>
<text x="35.8" y="35.2">VBUS</text>
<text x="78.4" y="31.3">MBR1020VL_R1_00001</text>
<text x="127.6" y="30.7">RT6150B-33GQW</text>
<text x="36.9" y="40.2">CC1</text>
<text x="51.4" y="38.3">R16</text>
<text x="57.2" y="38.3">5k1</text>
<text x="69.9" y="40.2">GND</text>
<text x="80.6" y="40.2">R10</text>
<text x="100.4" y="41.5">100k</text>
<text x="101.5" y="39.6">R2</text>
<text x="158.1" y="40.9">L1</text>
<text x="177.2" y="40.2">C2</text>
<text x="36.9" y="42.8">CC2</text>
<text x="37.8" y="47.9">D-</text>
<text x="51.4" y="44.7">R17</text>
<text x="57.2" y="44.7">5k1</text>
<text x="80.7" y="42.1">5k6</text>
<text x="177.2" y="42.8">47u</text>
<text x="37.8" y="52.9">D+</text>
<text x="37.8" y="50.4">D-</text>
<text x="80.7" y="52.9">10k</text>
<text x="81.2" y="51">R1</text>
<text x="108.7" y="52.9">100k</text>
<text x="109.8" y="51">R8</text>
<text x="154.3" y="51.7">SRN2512-2R2M</text>
<text x="172" y="51.7">GND</text>
<text x="37.8" y="55.5">D+</text>
<text x="92.7" y="57.4">TestPoint</text>
<text x="94.6" y="55.5">TP4</text>
<text x="35.7" y="63.1">SBU1</text>
<text x="35.7" y="65.6">SBU2</text>
<text x="69.9" y="64.4">TP2</text>
<text x="76.7" y="61.8">GND</text>
<text x="112.9" y="64.4">GND</text>
<text x="155.4" y="61.2">GND</text>
<text x="25" y="66.3" transform="rotate(-90 25 66.3)">SHIELD</text>
<text x="32.6" y="66.3" transform="rotate(-90 32.6 66.3)">GND</text>
<text x="69.9" y="70.1">TP3</text>
<text x="69.9" y="66.9">TestPoint</text>
<text x="36.8" y="74.5">TP1</text>
<text x="36.8" y="77.1">TestPoint</text>
<text x="69.9" y="72.6">TestPoint</text>
<text x="25.9" y="82.1">GND</text>
<text x="104" y="82.8">+3V3</text>
<text x="146.6" y="83.4">SW1</text>
<text x="135.4" y="86">PTS810</text>
<text x="143.6" y="86">SJK</text>
<text x="148.2" y="86">250</text>
<text x="153" y="86">SMTR LFS</text>
<text x="120" y="94.2">R11</text>
<text x="125.6" y="94.8">TestPoint</text>
<text x="128.2" y="92.3">TP6</text>
<text x="202.4" y="92.3">GND</text>
<text x="252" y="93.6">GND</text>
<text x="120.7" y="96.1">1k</text>
<text x="159.3" y="99.3">GND</text>
<text x="203.1" y="101.8">+3V3</text>
<text x="26" y="102.2">RP2040</text>
<text x="141.4" y="105">W25Q16JVUXIQ</text>
<text x="147.2" y="102.5">U3</text>
<text x="265.7" y="105.6">D2</text>
<text x="190.5" y="113.9">C15</text>
<text x="208.9" y="113.9">C18</text>
<text x="252.7" y="110.1">R3</text>
<text x="259.2" y="108.2">LTST-C191KGKT</text>
<text x="190.5" y="116.4">100n</text>
<text x="208.9" y="116.4">2u2</text>
<text x="251.4" y="115.2">470R</text>
<text x="261.6" y="117.8">TP5</text>
<text x="272.9" y="118.3">GND</text>
<text x="114.8" y="124.7">GND</text>
<text x="196.1" y="125.3">GND</text>
<text x="203.7" y="125.3">GND</text>
<text x="261.6" y="120.4">TestPoint</text>
<text x="268" y="130.8">J4</text>
<text x="268" y="133.3">SM03B-SRSS-TB</text>
<text x="119.4" y="138.7">VS</text>
<text x="129.4" y="138.7">+3V3</text>
<text x="220.3" y="141.2">R14</text>
<text x="221" y="143.1">1k</text>
<text x="113.8" y="149.5">200k</text>
<text x="114.9" y="147.5">R5</text>
<text x="254.5" y="146.9">GND</text>
<text x="184.2" y="150.7">C16</text>
<text x="184.2" y="153.3">15p</text>
<text x="237.5" y="150.7">C17</text>
<text x="237.5" y="153.3">15p</text>
<text x="263.1" y="151">TP7</text>
<text x="125.7" y="159.6">DMG1012T-7</text>
<text x="130.7" y="157.1">Q1</text>
<text x="197.2" y="158.6">ECS-120-8-33-JGN-TR</text>
<text x="208.3" y="156.1">Y1</text>
<text x="246.1" y="157.1">GND</text>
<text x="263.1" y="160.1">TP8</text>
<text x="143.6" y="165.3">100k</text>
<text x="144.7" y="163.4">R6</text>
<text x="156.2" y="162.2">C3</text>
<text x="156.2" y="164.7">1n</text>
<text x="189.7" y="162.8">GND</text>
<text x="222.8" y="162.8">GND</text>
<text x="231.6" y="162.8">GND</text>
<text x="263.1" y="165.2">TP9</text>
<text x="140.2" y="176.8">GND</text>
<text x="151" y="176.8">GND</text>
</g>
<g font-size="1.8" fill="#a90000">
<text x="43.2" y="34">A4</text>
<text x="209.5" y="31.5">1</text>
<text x="209.5" y="34">2</text>
<text x="247" y="34">39</text>
<text x="247" y="31.5">40</text>
<text x="43.1" y="41.7">B5</text>
<text x="43.2" y="39.1">A5</text>
<text x="209.5" y="36.6">3</text>
<text x="209.5" y="39.1">4</text>
<text x="209.5" y="41.7">5</text>
<text x="247" y="41.7">36</text>
<text x="247" y="39.1">37</text>
<text x="247" y="36.6">38</text>
<text x="43.2" y="46.7">A7</text>
<text x="209.5" y="44.2">6</text>
<text x="209.5" y="46.7">7</text>
<text x="247" y="46.7">34</text>
<text x="247" y="44.2">35</text>
<text x="43.1" y="49.3">B7</text>
<text x="43.2" y="51.8">A6</text>
<text x="209.5" y="49.3">8</text>
<text x="209.5" y="51.8">9</text>
<text x="247" y="51.8">32</text>
<text x="247" y="49.3">33</text>
<text x="43.1" y="54.4">B6</text>
<text x="208.9" y="54.4">10</text>
<text x="208.9" y="56.9">11</text>
<text x="208.9" y="59.4">12</text>
<text x="247" y="59.4">29</text>
<text x="247" y="56.9">30</text>
<text x="247" y="54.4">31</text>
<text x="43.1" y="64.5">B8</text>
<text x="43.2" y="62">A8</text>
<text x="208.9" y="62">13</text>
<text x="208.9" y="64.5">14</text>
<text x="247" y="64.5">27</text>
<text x="247" y="62">28</text>
<text x="23.9" y="71.2" transform="rotate(-90 23.9 71.2)">S1</text>
<text x="31.5" y="71.1" transform="rotate(-90 31.5 71.1)">A1</text>
<text x="208.9" y="67.1">15</text>
<text x="208.9" y="69.6">16</text>
<text x="247" y="69.6">25</text>
<text x="247" y="67.1">26</text>
<text x="208.9" y="72.1">17</text>
<text x="208.9" y="74.7">18</text>
<text x="208.9" y="77.2">19</text>
<text x="247" y="77.2">22</text>
<text x="247" y="74.7">23</text>
<text x="247" y="72.1">24</text>
<text x="208.9" y="79.8">20</text>
<text x="247" y="79.8">21</text>
<text x="144.1" y="88.6">1</text>
<text x="151.7" y="88.6">2</text>
<text x="261.5" y="128">1</text>
<text x="261.5" y="130.6">2</text>
<text x="261.5" y="133.1">3</text>
<text x="209.3" y="142.3" transform="rotate(-90 209.3 142.3)">2</text>
<text x="265.2" y="138.4" transform="rotate(-90 265.2 138.4)">MP</text>
<text x="131.8" y="146.8" transform="rotate(-90 131.8 146.8)">1</text>
<text x="205.7" y="145.8">1</text>
<text x="212" y="145.8">3</text>
<text x="127.6" y="152.1">3</text>
<text x="135.2" y="152.1">2</text>
<text x="209.3" y="151.2" transform="rotate(-90 209.3 151.2)">4</text>
</g>
<g font-size="1.8" fill="#0f0f0f">
<text x="256.4" y="39">3V3_EN</text>
<text x="106.7" y="42.8">3V3_EN</text>
<text x="231" y="145.7">XR</text>
</g>
<g font-size="1.8" fill="#0000c2">
<text x="118.7" y="63.6">PS=0:</text>
<text x="118.7" y="65.7">PS=1:</text>
<text x="125.8" y="63.6">PFM</text>
<text x="125.8" y="65.7">PWM mode</text>
<text x="130.8" y="63.6">mode</text>
<text x="137" y="63.6">(default,</text>
<text x="137.4" y="65.7">(improved</text>
<text x="146.3" y="63.6">best</text>
<text x="148" y="65.7">ripple</text>
<text x="151.5" y="63.6">efficiency)</text>
<text x="154.6" y="65.7">but</text>
<text x="158.8" y="65.7">much</text>
<text x="118.7" y="67.7">worse</text>
<text x="125.3" y="67.7">efficiency</text>
<text x="135.6" y="67.7">at</text>
<text x="138.6" y="67.7">light</text>
<text x="144.1" y="67.7">loads)</text>
<text x="163.6" y="90.4">Disable</text>
<text x="163.6" y="92.5">(forces</text>
<text x="171.5" y="92.5">USB</text>
<text x="171.7" y="90.4">Flash</text>
<text x="176.4" y="92.5">boot)</text>
<text x="178" y="90.4">boot</text>
<text x="109.9" y="180.4">ADC GPIO pins</text>
<text x="109.9" y="182.5">FET stops</text>
<text x="109.9" y="184.5">when</text>
<text x="115.7" y="184.5">3V3</text>
<text x="120.4" y="184.5">supply</text>
<text x="120.5" y="182.5">leakage</text>
<text x="125.4" y="180.4">have</text>
<text x="127.7" y="184.5">is</text>
<text x="129" y="182.5">through</text>
<text x="130.5" y="184.5">off</text>
<text x="130.9" y="180.4">diode</text>
<text x="134.3" y="184.5">(VSYS</text>
<text x="137.2" y="180.4">to</text>
<text x="137.4" y="182.5">ADC3</text>
<text x="140.3" y="180.4">VDDIO (other</text>
<text x="140.9" y="184.5">present</text>
<text x="143.4" y="182.5">pin</text>
<text x="147.5" y="182.5">diode</text>
<text x="149.1" y="184.5">but</text>
<text x="153.3" y="184.5">3V3_EN</text>
<text x="153.8" y="182.5">into</text>
<text x="153.9" y="180.4">GPIO do</text>
<text x="158.6" y="182.5">3V3</text>
<text x="161.4" y="184.5">low)</text>
<text x="163" y="180.4">not)</text>
<text x="163.3" y="182.5">net</text>
</g>
<g font-size="1.8" fill="#989898">
<text x="110.4" y="94.2">R4</text>
<text x="108.2" y="96.1">NO-FIT</text>
<text x="205.7" y="133.6">R15</text>
<text x="211.7" y="133.6">NO-FIT</text>
</g>
<g font-size="1.8" fill="#725600">
<text x="26" y="170">File:</text>
<text x="31.3" y="170">RP2040.kicad_sch</text>
</g>
<g font-size="1.4" fill="#a90000">
<text x="120" y="34">5</text>
<text x="150.5" y="34">1</text>
<text x="120" y="41.7">6</text>
<text x="120" y="36.6">8</text>
<text x="150" y="39.1">10</text>
<text x="120" y="46.7">7</text>
<text x="150.5" y="46.7">2</text>
<text x="150.5" y="44.2">4</text>
<text x="150" y="51.8">11</text>
<text x="120" y="54.4">3</text>
<text x="150.5" y="54.4">9</text>
<text x="122.6" y="109">1</text>
<text x="122.6" y="111.5">2</text>
<text x="173.4" y="111.5">7</text>
<text x="173.4" y="109">8</text>
<text x="122.6" y="114">3</text>
<text x="122.6" y="116.6">4</text>
<text x="173.4" y="116.6">5</text>
<text x="173.4" y="114">6</text>
<text x="148.3" y="127.6" transform="rotate(-90 148.3 127.6)">9</text>
</g>
<g font-size="1.4" fill="#006464">
<text x="124.2" y="35">VIN</text>
<text x="143.5" y="35">VOUT</text>
<text x="124.2" y="37.6">VINA</text>
<text x="145.4" y="40.1">FB</text>
<text x="124.2" y="42.6">EN</text>
<text x="124.2" y="47.7">PS</text>
<text x="144.6" y="47.7">LX2</text>
<text x="144.6" y="45.2">LX1</text>
<text x="144.4" y="52.8">EXP</text>
<text x="124.2" y="55.3">GND</text>
<text x="144.2" y="55.3">GND</text>
<text x="126.7" y="110">~{CS}</text>
<text x="126.7" y="112.5">DO_(IO1)</text>
<text x="153.3" y="112.5">~{HOLD_OR_RESET_}(IO3)</text>
<text x="167.3" y="110">VCC</text>
<text x="126.7" y="115">~{WP_}(IO2)</text>
<text x="126.7" y="117.6">GND</text>
<text x="164" y="117.6">DI_(IO0)</text>
<text x="167.3" y="115">CLK</text>
<text x="149.3" y="123.4" transform="rotate(-90 149.3 123.4)">EP</text>
</g>
<text font-size=".5" fill="#840000" x="264" y="135.4">Mounting</text>
</svg>
